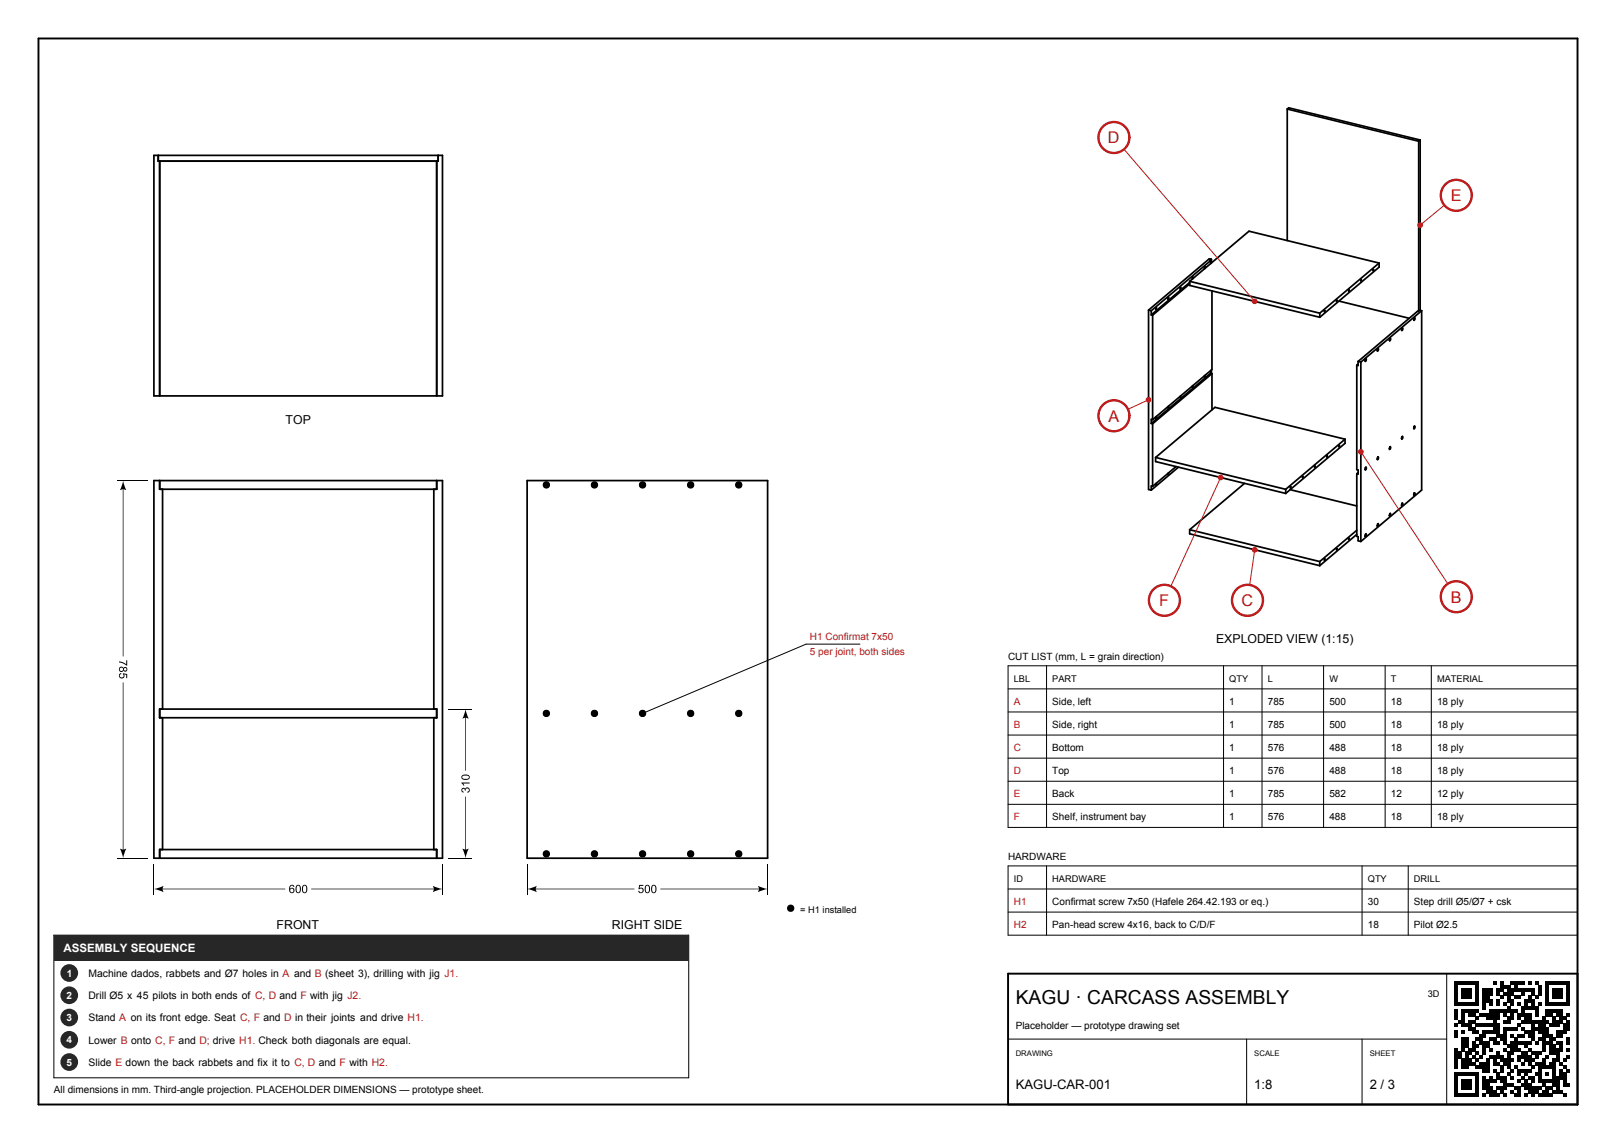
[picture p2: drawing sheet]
<svg xmlns="http://www.w3.org/2000/svg" width="420mm" height="297mm" viewBox="0 0 420 297" stroke-linecap="round" stroke-linejoin="round" font-family="sans-serif">
<path d="M0 0h420v297h-420z" fill="none" stroke="#fff" stroke-width=".26"/>
<path d="M10 10h400v277h-400zM410 253h-148v34" fill="none" stroke="#000" stroke-width=".5"/>
<g fill="none" stroke="#000" stroke-width=".45">
<path d="M334.6 28.3v34.2M334.6 28.3l.3-.3 34.2 8.4M334.6 28.3l34.1 8.4M368.7 36.7v44.1M369.1 36.4l-.4 .3M369.1 36.4v44.2M40 40.4h75v62.5h-75zM41.1 40.4v1.5h72.8v-1.5M41.5 41.9v61M113.5 41.9v61M303.6 77.4l.1 .1-.1 .3zM306.8 74.7l.1 .1-.2 .3z"/>
<path d="M309.2 73.8l-9.6 8.1M309.2 73.4l-10 8.4M309.2 73.1v1.1l33.8 8.2M309.2 73.1l33.8 8.3M309.9 72l.1 .4zM310 72.4h-.1M313.1 69.4l.1 .1-.1 .3zM314.6 67.7l-15.4 13M314.6 67.7v.8M314.8 67.4l-.5-.2-15.8 13.4M314.8 67.4l-.3 .3h.1M314.8 67.4v.9"/>
<path d="M315 75.6v20.4l-15.4 13M347.4 78v.3zM348 78.2l18.3 4.5M350.5 75.4v.3zM350.6 75.3v.1M353.7 72.7v.3zM356.9 70v.3zM358.4 68.4l-33.8-8.3-15.4 13M358.4 68.4l-15.4 13M358.4 68.4v1l-15.4 13M298.5 80.6v46.6l.7 .2M298.5 80.6l.7 .1"/>
<path d="M299.2 80.7v1.1M299.2 81.8l.4 .1M299.6 81.9v27.1M300.5 80l.1 .2-.2 .2zM313.2 97.5l-.1 .5-.1-.3M314.6 97l-15.4 13M314.6 97l.4 .1M314.6 96.3v.7M314.8 96.1v.9M315 97.1l-15.4 13M315 97.1v9.4M343 81.4v1"/>
<path d="M344.3 80.7l-.1 .3zM352.6 94.9v27.1l.4 .1v1.1l-.4-.1M353 93.9l.7 .2M353 93.9v1.1l-.4-.1M353 94.6l-.4 .3M353.7 94.1v46.6M354.8 93.8h.1M354.9 93.3h.1M354.9 93.3l-.1 .5M355 93.3h.1M355 93.3a.31 .31 0 0 1 .1 .3 .31 .31 0 0 1-.3 .2zM358 91.1h.1"/>
<path d="M358.1 90.6h.1M358.1 90.6l-.1 .5M358.1 90.6a.3 .3 0 0 1 .2 .3 .3 .3 0 0 1-.3 .3zM361.1 88.4h.1M361.2 88l-.1 .4M361.3 87.9h.1M361.3 87.9a.31 .31 0 0 1 .1 .3 .31 .31 0 0 1-.3 .3zM364.4 85.3h.1M364.4 85.3l-.1 .4M364.4 85.2h.1M364.4 85.2a.31 .31 0 0 1 .2 .4 .31 .31 0 0 1-.3 .2zM367.4 83.1h.1"/>
<path d="M367.6 82.6h.1M367.6 82.6l-.2 .5M367.6 82.6a.3 .3 0 0 1 .2 .3 .3 .3 0 0 1-.3 .2zM369.5 80.7l-.5-.1-.6 .3-15.4 13M369.5 80.7v46.7l-15.8 13.3M369.5 80.7l-15.8 13.4M299.2 110l.4 .1M299.6 109h-.4v1M299.6 110.1v16.3M300.3 118.9v1l33.9 8.3M300.3 118.9l33.9 8.2M300.6 108.2l-.2 .4v-.3"/>
<path d="M303.7 105.5l-.1 .5v-.3M306.9 102.9l-.1 .4-.1-.3M309.9 100.3v.3M310 100.6h-.1M310 100.2v.4M344.9 118.5v.3zM348 115.9v.2zM348.1 115.8h.1M349.6 114.1l-33.8-8.3-15.5 13.1M349.6 114.1l-15.4 13M349.6 114.1v1.1l-15.4 13M358 119.3h.1"/>
<path d="M358.1 118.8h.1M358.1 118.8l-.1 .5M358.1 118.8a.3 .3 0 0 1 .2 .3 .3 .3 0 0 1-.3 .3zM361.1 116.6h.1M361.2 116.2l-.1 .4M361.3 116.1h.1M361.3 116.1a.31 .31 0 0 1 .1 .4 .31 .31 0 0 1-.3 .2zM364.4 113.5h.1M364.4 113.5l-.1 .5M364.4 113.4v.1M364.4 113.4a.31 .31 0 0 1 .2 .4 .31 .31 0 0 1-.3 .2zM367.4 111.3h.1"/>
<path d="M367.6 110.8h.1M367.6 110.8l-.2 .5M367.6 110.8a.3 .3 0 0 1 .2 .3 .3 .3 0 0 1-.3 .3zM40 124.9h75v98.1h-75zM41.5 124.9v2.2h72v-2.2M42.3 127.1v57.2M112.7 127.1v57.2M137 124.9h62.5v98.1h-62.5zM141.8 125.8h.4v.4h-.4zM154.3 125.8h.4v.4h-.4zM166.8 125.8h.4v.4h-.4zM179.3 125.8h.4v.4h-.4z"/>
<path d="M191.8 125.8h.4v.4h-.4zM299.6 126.4l-.4-.1v1.1M300.6 125.5l-.2 .5v-.3M303.7 122.9l-.1 .4v-.3M305.7 121.2l-6.1 5.2M306.3 121.4l-7.1 6M309.2 137.6v1.1l33.8 8.3M309.2 137.6l33.8 8.3M323.5 125.6l-14.3 12M334.2 127.1v1.1M335.3 127.2l17.3 4.3M335.4 126.5v.3z"/>
<path d="M338.5 123.9v.2zM338.6 123.8h.1M341.7 121.2v.2zM341.8 121.1h-.1M350.5 140v.2zM350.6 139.9h.1M352.6 123.1v16.3l.4 .1v1l.7 .2M352.6 137.8l-9.6 8.1M352.6 138.9l-9.6 8.1M353 122.8l-.4 .3M354.8 139.3h.1M354.8 122h.1"/>
<path d="M354.9 138.8h.1M354.9 121.5h.1M354.9 138.8l-.1 .5M354.9 121.5l-.1 .5M355 138.8h.1M355 138.8a.31 .31 0 0 1 .1 .3 .31 .31 0 0 1-.3 .3zM355 121.5h.1M355 121.5a.31 .31 0 0 1 .1 .3 .31 .31 0 0 1-.3 .2zM358 136.6h.1M358.1 136.2h.1M358.1 136.2l-.1 .4M358.1 136.1a.3 .3 0 0 1 .2 .4 .3 .3 0 0 1-.3 .2z"/>
<path d="M361.1 134h.1M361.2 133.5l-.1 .5M361.3 133.5h.1M361.3 133.5a.31 .31 0 0 1 .1 .3 .31 .31 0 0 1-.3 .2zM364.4 130.8h.1M364.4 130.8l-.1 .5M364.4 130.8a.31 .31 0 0 1 .2 .3 .31 .31 0 0 1-.3 .3zM367.4 128.6h.1M367.6 128.2h.1M367.6 128.2l-.2 .4M367.6 128.1a.3 .3 0 0 1 .2 .4 .3 .3 0 0 1-.3 .2zM343 145.9v1.1"/>
<path d="M344.3 145.2l-.1 .3zM347.4 142.6v.3zM41.5 184.3h72v2.2h-72zM42.3 186.5v34.2M112.7 186.5v34.2M141.8 185.1h.4v.5h-.4zM154.3 185.1h.4v.5h-.4zM166.8 185.1h.4v.5h-.4zM179.3 185.1h.4v.5h-.4zM191.8 185.1h.4v.5h-.4zM41.5 223v-2.3h72v2.3M141.8 221.6h.4v.5h-.4z"/>
<path d="M154.3 221.6h.4v.5h-.4zM166.8 221.6h.4v.5h-.4zM179.3 221.6h.4v.5h-.4zM191.8 221.6h.4v.5h-.4z"/>
<circle cx="142" cy="126" r=".63"/>
<circle cx="142" cy="126" r=".44"/>
<circle cx="154.5" cy="126" r=".63"/>
<circle cx="154.5" cy="126" r=".44"/>
<circle cx="167" cy="126" r=".63"/>
<circle cx="167" cy="126" r=".44"/>
<circle cx="179.5" cy="126" r=".63"/>
<circle cx="179.5" cy="126" r=".44"/>
<circle cx="192" cy="126" r=".63"/>
<circle cx="192" cy="126" r=".44"/>
<circle cx="142" cy="185.4" r=".63"/>
<circle cx="142" cy="185.4" r=".44"/>
<circle cx="154.5" cy="185.4" r=".63"/>
<circle cx="154.5" cy="185.4" r=".44"/>
<circle cx="167" cy="185.4" r=".63"/>
<circle cx="167" cy="185.4" r=".44"/>
<circle cx="179.5" cy="185.4" r=".63"/>
<circle cx="179.5" cy="185.4" r=".44"/>
<circle cx="192" cy="185.4" r=".63"/>
<circle cx="192" cy="185.4" r=".44"/>
<circle cx="142" cy="221.9" r=".63"/>
<circle cx="142" cy="221.9" r=".44"/>
<circle cx="154.5" cy="221.9" r=".63"/>
<circle cx="154.5" cy="221.9" r=".44"/>
<circle cx="167" cy="221.9" r=".63"/>
<circle cx="167" cy="221.9" r=".44"/>
<circle cx="179.5" cy="221.9" r=".63"/>
<circle cx="179.5" cy="221.9" r=".44"/>
<circle cx="192" cy="221.9" r=".63"/>
<circle cx="192" cy="221.9" r=".44"/>
</g>
<g fill="none" stroke="#000" stroke-width=".26">
<path d="M30.5 124.9h8M223.5 167.4h-14l-42.5 18M262 173h148v42h-148zM262 179h148M272 173v42M318 173v42M328 173v42M344 173v42M360 173v42M372 173v42M116.5 184.2h6M262 185h148"/>
<path d="M262 191h148M262 197h148M262 203h148M262 209h148M30.5 223h8M40 224.5v8M115 224.5v8M116.5 223h6M137 224.5v8M199.5 224.5v8M262 225h148v18h-148zM262 231h148"/>
<path d="M262 237h148M272 225v18M354 225v18M366 225v18M14 243h165v37.1h-165zM376 253v34M262 270h114M324 270v17M354 270v17"/>
</g>
<g fill="#000">
<path d="M32 124.9l.8 2.5-.7-.3v43.5h-.2v-43.5l-.7 .3zM31.1 175.1l.4-.2v.3a.48 .48 0 0 0-.2 .7 .48 .48 0 0 0 .8 0 .48 .48 0 0 0-.2-.7l.1-.3 1.1 .2v1.1h-.3v-.8l-.6-.2a.72 .72 0 0 1-.2 1 .72 .72 0 0 1-.9-.1 .72 .72 0 0 1 0-1zM30.9 171.9l1.1 .2 .8 .5v-1h.3v1.4l-1.3-.7-.9-.2zM121 184.3l.8 2.5-.7-.3v13.8h-.2v-13.8l-.7 .3zM120.1 204.9l.4-.2 .4 .3a.67 .67 0 0 1 1.1 0 .67 .67 0 0 1-.5 1v-.3l.2-.1a.43 .43 0 0 0 .1-.5 .43 .43 0 0 0-.6-.2 .43 .43 0 0 0-.2 .6l-.2-.1a.36 .36 0 0 0-.2-.4 .36 .36 0 0 0-.4 .2 .36 .36 0 0 0 .1 .4l.2 .1v.3a.66 .66 0 0 1-.4-1.1zM119.9 203.3h2.2v.3h-1.7l.3 .5h-.3zM31.9 177.3h.2v43.5l.7-.3-.8 2.5-.8-2.5 .7 .3zM40 231l2.5-.8-.3 .7h31.9v.2h-31.9l.3 .7zM80.9 230.9h31.9l-.3-.7 2.5 .8-2.5 .8 .3-.7h-31.9zM120.9 207h.2v13.8l.7-.3-.8 2.5-.8-2.5 .7 .3zM137 231l2.5-.8-.3 .7h25.7v.2h-25.7l.3 .7zM166.1 229.9h1.1v.3h-.9l-.1 .6a.71 .71 0 0 1 1 .3 .71 .71 0 0 1-.4 1 .71 .71 0 0 1-.9-.6h.3a.48 .48 0 0 0 .7 .2 .48 .48 0 0 0 0-.8 .48 .48 0 0 0-.7 .2l-.3-.1z"/>
<path d="M171.6 230.9h25.7l-.3-.7 2.5 .8-2.5 .8 .3-.7h-25.7zM378 255h.9v.9h-.9zM378 255.9h.9v.9h-.9zM378 256.8h.9v.9h-.9zM378 257.7h.9v.9h-.9zM378 258.6h.9v1h-.9zM378 259.5h.9v1h-.9zM378.9 255h.9v.9h-.9zM379.8 255h.9v.9h-.9zM379.8 256.8h.9v.9h-.9zM379.8 257.7h.9v.9h-.9zM379.8 258.6h.9v1h-.9z"/>
<path d="M380.7 255h.9v.9h-.9zM380.7 256.8h.9v.9h-.9zM380.7 257.7h.9v.9h-.9zM380.7 258.6h.9v1h-.9zM381.6 255h1v.9h-1zM381.6 256.8h1v.9h-1zM381.6 257.7h1v.9h-1zM381.6 258.6h1v1h-1zM382.5 255h1v.9h-1zM383.4 255h1v.9h-1zM383.4 255.9h1v.9h-1zM383.4 256.8h1v.9h-1z"/>
<path d="M383.4 257.7h1v.9h-1zM383.4 258.6h1v1h-1zM383.4 259.5h1v1h-1zM385.3 256.8h.9v.9h-.9zM385.3 257.7h.9v.9h-.9zM385.3 258.6h.9v1h-.9zM385.3 259.5h.9v1h-.9zM386.2 256.8h.9v.9h-.9zM386.2 257.7h.9v.9h-.9zM386.2 258.6h.9v1h-.9zM386.2 259.5h.9v1h-.9zM387.1 256.8h.9v.9h-.9z"/>
<path d="M387.1 257.7h.9v.9h-.9zM387.1 259.5h.9v1h-.9zM388 255h.9v.9h-.9zM388.9 256.8h.9v.9h-.9zM388.9 257.7h.9v.9h-.9zM388.9 259.5h.9v1h-.9zM389.8 255h.9v.9h-.9zM389.8 255.9h.9v.9h-.9zM389.8 256.8h.9v.9h-.9zM389.8 258.6h.9v1h-.9zM390.7 255.9h.9v.9h-.9zM390.7 257.7h.9v.9h-.9z"/>
<path d="M391.6 255.9h1v.9h-1zM391.6 256.8h1v.9h-1zM391.6 257.7h1v.9h-1zM391.6 258.6h1v1h-1zM391.6 259.5h1v1h-1zM392.5 255h1v.9h-1zM392.5 256.8h1v.9h-1zM392.5 257.7h1v.9h-1zM392.5 259.5h1v1h-1zM393.4 255h1v.9h-1zM393.4 255.9h1v.9h-1zM393.4 256.8h1v.9h-1z"/>
<path d="M393.4 258.6h1v1h-1zM394.4 255h.9v.9h-.9zM394.4 256.8h.9v.9h-.9zM394.4 258.6h.9v1h-.9zM395.3 255h.9v.9h-.9zM395.3 256.8h.9v.9h-.9zM395.3 257.7h.9v.9h-.9zM396.2 256.8h.9v.9h-.9zM396.2 259.5h.9v1h-.9zM397.1 255h.9v.9h-.9zM397.1 256.8h.9v.9h-.9zM397.1 258.6h.9v1h-.9z"/>
<path d="M397.1 259.5h.9v1h-.9zM398 256.8h.9v.9h-.9zM398 257.7h.9v.9h-.9zM398 259.5h.9v1h-.9zM398.9 255h.9v.9h-.9zM398.9 258.6h.9v1h-.9zM399.8 255.9h.9v.9h-.9zM399.8 256.8h.9v.9h-.9zM399.8 257.7h.9v.9h-.9zM401.6 255h1v.9h-1zM401.6 255.9h1v.9h-1zM401.6 256.8h1v.9h-1z"/>
<path d="M401.6 257.7h1v.9h-1zM401.6 258.6h1v1h-1zM401.6 259.5h1v1h-1zM402.5 255h1v.9h-1zM403.4 255h1v.9h-1zM403.4 256.8h1v.9h-1zM403.4 257.7h1v.9h-1zM403.4 258.6h1v1h-1zM404.4 255h.9v.9h-.9zM404.4 256.8h.9v.9h-.9zM404.4 257.7h.9v.9h-.9zM404.4 258.6h.9v1h-.9z"/>
<path d="M405.3 255h.9v.9h-.9zM405.3 256.8h.9v.9h-.9zM405.3 257.7h.9v.9h-.9zM405.3 258.6h.9v1h-.9zM406.2 255h.9v.9h-.9zM407.1 255h.9v.9h-.9zM407.1 255.9h.9v.9h-.9zM407.1 256.8h.9v.9h-.9zM407.1 257.7h.9v.9h-.9zM407.1 258.6h.9v1h-.9zM407.1 259.5h.9v1h-.9zM378 260.4h.9v1h-.9z"/>
<path d="M378 262.3h.9v.9h-.9zM378 263.2h.9v.9h-.9zM378 264.1h.9v.9h-.9zM378 265.9h.9v.9h-.9zM378 267.7h.9v.9h-.9zM378 268.6h.9v1h-.9zM378 272.3h.9v.9h-.9zM378 273.2h.9v.9h-.9zM378 274.1h.9v.9h-.9zM378 275h.9v.9h-.9zM378 275.9h.9v.9h-.9zM378 276.8h.9v.9h-.9z"/>
<path d="M378 278.6h.9v1h-.9zM378 279.5h.9v1h-.9zM378.9 260.4h.9v1h-.9zM378.9 265h.9v.9h-.9zM378.9 273.2h.9v.9h-.9zM378.9 274.1h.9v.9h-.9zM378.9 278.6h.9v1h-.9zM379.8 260.4h.9v1h-.9zM379.8 262.3h.9v.9h-.9zM379.8 263.2h.9v.9h-.9zM379.8 264.1h.9v.9h-.9zM379.8 265h.9v.9h-.9z"/>
<path d="M379.8 265.9h.9v.9h-.9zM379.8 267.7h.9v.9h-.9zM379.8 269.5h.9v1h-.9zM379.8 270.4h.9v1h-.9zM379.8 271.4h.9v.9h-.9zM379.8 272.3h.9v.9h-.9zM379.8 275h.9v.9h-.9zM379.8 275.9h.9v.9h-.9zM379.8 276.8h.9v.9h-.9zM379.8 278.6h.9v1h-.9zM380.7 260.4h.9v1h-.9zM380.7 262.3h.9v.9h-.9z"/>
<path d="M380.7 265.9h.9v.9h-.9zM380.7 269.5h.9v1h-.9zM380.7 270.4h.9v1h-.9zM380.7 271.4h.9v.9h-.9zM380.7 273.2h.9v.9h-.9zM380.7 274.1h.9v.9h-.9zM380.7 275h.9v.9h-.9zM380.7 275.9h.9v.9h-.9zM380.7 276.8h.9v.9h-.9zM380.7 278.6h.9v1h-.9zM381.6 260.4h1v1h-1zM381.6 262.3h1v.9h-1z"/>
<path d="M381.6 263.2h1v.9h-1zM381.6 265h1v.9h-1zM381.6 265.9h1v.9h-1zM381.6 266.8h1v.9h-1zM381.6 272.3h1v.9h-1zM381.6 273.2h1v.9h-1zM381.6 275h1v.9h-1zM381.6 275.9h1v.9h-1zM381.6 278.6h1v1h-1zM382.5 260.4h1v1h-1zM382.5 262.3h1v.9h-1zM382.5 263.2h1v.9h-1z"/>
<path d="M382.5 265h1v.9h-1zM382.5 266.8h1v.9h-1zM382.5 267.7h1v.9h-1zM382.5 270.4h1v1h-1zM382.5 271.4h1v.9h-1zM382.5 272.3h1v.9h-1zM382.5 274.1h1v.9h-1zM382.5 275.9h1v.9h-1zM382.5 278.6h1v1h-1zM383.4 260.4h1v1h-1zM383.4 262.3h1v.9h-1zM383.4 264.1h1v.9h-1z"/>
<path d="M383.4 265.9h1v.9h-1zM383.4 267.7h1v.9h-1zM383.4 269.5h1v1h-1zM383.4 271.4h1v.9h-1zM383.4 273.2h1v.9h-1zM383.4 275h1v.9h-1zM383.4 276.8h1v.9h-1zM383.4 278.6h1v1h-1zM383.4 279.5h1v1h-1zM384.4 263.2h.9v.9h-.9zM384.4 265.9h.9v.9h-.9zM384.4 268.6h.9v1h-.9z"/>
<path d="M384.4 269.5h.9v1h-.9zM384.4 270.4h.9v1h-.9zM384.4 274.1h.9v.9h-.9zM384.4 275.9h.9v.9h-.9zM384.4 276.8h.9v.9h-.9zM385.3 260.4h.9v1h-.9zM385.3 261.4h.9v.9h-.9zM385.3 263.2h.9v.9h-.9zM385.3 265.9h.9v.9h-.9zM385.3 267.7h.9v.9h-.9zM385.3 268.6h.9v1h-.9zM385.3 270.4h.9v1h-.9z"/>
<path d="M385.3 271.4h.9v.9h-.9zM385.3 272.3h.9v.9h-.9zM385.3 273.2h.9v.9h-.9zM385.3 275.9h.9v.9h-.9zM385.3 276.8h.9v.9h-.9zM385.3 277.7h.9v.9h-.9zM385.3 279.5h.9v1h-.9zM386.2 263.2h.9v.9h-.9zM386.2 264.1h.9v.9h-.9zM386.2 265.9h.9v.9h-.9zM386.2 267.7h.9v.9h-.9zM386.2 270.4h.9v1h-.9z"/>
<path d="M386.2 271.4h.9v.9h-.9zM386.2 275h.9v.9h-.9zM386.2 275.9h.9v.9h-.9zM386.2 276.8h.9v.9h-.9zM386.2 277.7h.9v.9h-.9zM387.1 260.4h.9v1h-.9zM387.1 262.3h.9v.9h-.9zM387.1 263.2h.9v.9h-.9zM387.1 264.1h.9v.9h-.9zM387.1 265.9h.9v.9h-.9zM387.1 267.7h.9v.9h-.9zM387.1 269.5h.9v1h-.9z"/>
<path d="M387.1 272.3h.9v.9h-.9zM387.1 274.1h.9v.9h-.9zM387.1 279.5h.9v1h-.9zM388 262.3h.9v.9h-.9zM388 263.2h.9v.9h-.9zM388 264.1h.9v.9h-.9zM388 265h.9v.9h-.9zM388 265.9h.9v.9h-.9zM388 266.8h.9v.9h-.9zM388 267.7h.9v.9h-.9zM388 269.5h.9v1h-.9zM388 270.4h.9v1h-.9z"/>
<path d="M388 274.1h.9v.9h-.9zM388 275h.9v.9h-.9zM388 275.9h.9v.9h-.9zM388 277.7h.9v.9h-.9zM388.9 260.4h.9v1h-.9zM388.9 262.3h.9v.9h-.9zM388.9 263.2h.9v.9h-.9zM388.9 264.1h.9v.9h-.9zM388.9 265.9h.9v.9h-.9zM388.9 266.8h.9v.9h-.9zM388.9 267.7h.9v.9h-.9zM388.9 268.6h.9v1h-.9z"/>
<path d="M388.9 270.4h.9v1h-.9zM388.9 273.2h.9v.9h-.9zM388.9 274.1h.9v.9h-.9zM388.9 275.9h.9v.9h-.9zM388.9 278.6h.9v1h-.9zM388.9 279.5h.9v1h-.9zM389.8 262.3h.9v.9h-.9zM389.8 268.6h.9v1h-.9zM389.8 269.5h.9v1h-.9zM389.8 274.1h.9v.9h-.9zM389.8 275h.9v.9h-.9zM389.8 276.8h.9v.9h-.9z"/>
<path d="M389.8 277.7h.9v.9h-.9zM389.8 279.5h.9v1h-.9zM390.7 260.4h.9v1h-.9zM390.7 262.3h.9v.9h-.9zM390.7 263.2h.9v.9h-.9zM390.7 265h.9v.9h-.9zM390.7 266.8h.9v.9h-.9zM390.7 267.7h.9v.9h-.9zM390.7 268.6h.9v1h-.9zM390.7 269.5h.9v1h-.9zM390.7 270.4h.9v1h-.9zM390.7 272.3h.9v.9h-.9z"/>
<path d="M390.7 275h.9v.9h-.9zM390.7 275.9h.9v.9h-.9zM390.7 279.5h.9v1h-.9zM391.6 261.4h1v.9h-1zM391.6 262.3h1v.9h-1zM391.6 264.1h1v.9h-1zM391.6 265h1v.9h-1zM391.6 266.8h1v.9h-1zM391.6 271.4h1v.9h-1zM391.6 273.2h1v.9h-1zM391.6 274.1h1v.9h-1zM391.6 275h1v.9h-1z"/>
<path d="M391.6 275.9h1v.9h-1zM391.6 276.8h1v.9h-1zM391.6 278.6h1v1h-1zM392.5 260.4h1v1h-1zM392.5 262.3h1v.9h-1zM392.5 263.2h1v.9h-1zM392.5 264.1h1v.9h-1zM392.5 266.8h1v.9h-1zM392.5 268.6h1v1h-1zM392.5 270.4h1v1h-1zM392.5 271.4h1v.9h-1zM392.5 272.3h1v.9h-1z"/>
<path d="M392.5 273.2h1v.9h-1zM392.5 275h1v.9h-1zM392.5 277.7h1v.9h-1zM392.5 279.5h1v1h-1zM393.4 262.3h1v.9h-1zM393.4 266.8h1v.9h-1zM393.4 269.5h1v1h-1zM393.4 270.4h1v1h-1zM393.4 271.4h1v.9h-1zM393.4 272.3h1v.9h-1zM393.4 276.8h1v.9h-1zM394.4 260.4h.9v1h-.9z"/>
<path d="M394.4 263.2h.9v.9h-.9zM394.4 264.1h.9v.9h-.9zM394.4 265.9h.9v.9h-.9zM394.4 268.6h.9v1h-.9zM394.4 270.4h.9v1h-.9zM394.4 272.3h.9v.9h-.9zM394.4 274.1h.9v.9h-.9zM394.4 275h.9v.9h-.9zM394.4 277.7h.9v.9h-.9zM394.4 278.6h.9v1h-.9zM395.3 261.4h.9v.9h-.9zM395.3 262.3h.9v.9h-.9z"/>
<path d="M395.3 263.2h.9v.9h-.9zM395.3 265h.9v.9h-.9zM395.3 266.8h.9v.9h-.9zM395.3 268.6h.9v1h-.9zM395.3 270.4h.9v1h-.9zM395.3 273.2h.9v.9h-.9zM395.3 274.1h.9v.9h-.9zM395.3 275.9h.9v.9h-.9zM395.3 277.7h.9v.9h-.9zM395.3 279.5h.9v1h-.9zM396.2 260.4h.9v1h-.9zM396.2 261.4h.9v.9h-.9z"/>
<path d="M396.2 263.2h.9v.9h-.9zM396.2 264.1h.9v.9h-.9zM396.2 265h.9v.9h-.9zM396.2 267.7h.9v.9h-.9zM396.2 270.4h.9v1h-.9zM396.2 271.4h.9v.9h-.9zM396.2 273.2h.9v.9h-.9zM396.2 274.1h.9v.9h-.9zM396.2 275h.9v.9h-.9zM396.2 277.7h.9v.9h-.9zM396.2 278.6h.9v1h-.9zM397.1 261.4h.9v.9h-.9z"/>
<path d="M397.1 263.2h.9v.9h-.9zM397.1 264.1h.9v.9h-.9zM397.1 265h.9v.9h-.9zM397.1 267.7h.9v.9h-.9zM397.1 268.6h.9v1h-.9zM397.1 270.4h.9v1h-.9zM397.1 272.3h.9v.9h-.9zM397.1 274.1h.9v.9h-.9zM397.1 275h.9v.9h-.9zM397.1 275.9h.9v.9h-.9zM397.1 277.7h.9v.9h-.9zM397.1 279.5h.9v1h-.9z"/>
<path d="M398 260.4h.9v1h-.9zM398 261.4h.9v.9h-.9zM398 265h.9v.9h-.9zM398 265.9h.9v.9h-.9zM398 266.8h.9v.9h-.9zM398 267.7h.9v.9h-.9zM398 268.6h.9v1h-.9zM398 269.5h.9v1h-.9zM398 273.2h.9v.9h-.9zM398 275h.9v.9h-.9zM398 276.8h.9v.9h-.9zM398 279.5h.9v1h-.9z"/>
<path d="M398.9 261.4h.9v.9h-.9zM398.9 262.3h.9v.9h-.9zM398.9 263.2h.9v.9h-.9zM398.9 265h.9v.9h-.9zM398.9 266.8h.9v.9h-.9zM398.9 270.4h.9v1h-.9zM398.9 273.2h.9v.9h-.9zM398.9 274.1h.9v.9h-.9zM398.9 275.9h.9v.9h-.9zM398.9 278.6h.9v1h-.9zM399.8 260.4h.9v1h-.9zM399.8 265h.9v.9h-.9z"/>
<path d="M399.8 265.9h.9v.9h-.9zM399.8 266.8h.9v.9h-.9zM399.8 267.7h.9v.9h-.9zM399.8 269.5h.9v1h-.9zM399.8 273.2h.9v.9h-.9zM399.8 275.9h.9v.9h-.9zM399.8 276.8h.9v.9h-.9zM399.8 277.7h.9v.9h-.9zM399.8 278.6h.9v1h-.9zM399.8 279.5h.9v1h-.9zM400.7 264.1h.9v.9h-.9zM400.7 265h.9v.9h-.9z"/>
<path d="M400.7 265.9h.9v.9h-.9zM400.7 266.8h.9v.9h-.9zM400.7 267.7h.9v.9h-.9zM400.7 268.6h.9v1h-.9zM400.7 269.5h.9v1h-.9zM400.7 270.4h.9v1h-.9zM400.7 271.4h.9v.9h-.9zM400.7 272.3h.9v.9h-.9zM400.7 275h.9v.9h-.9zM400.7 275.9h.9v.9h-.9zM400.7 276.8h.9v.9h-.9zM401.6 260.4h1v1h-1z"/>
<path d="M401.6 262.3h1v.9h-1zM401.6 263.2h1v.9h-1zM401.6 265h1v.9h-1zM401.6 266.8h1v.9h-1zM401.6 267.7h1v.9h-1zM401.6 268.6h1v1h-1zM401.6 270.4h1v1h-1zM401.6 274.1h1v.9h-1zM401.6 276.8h1v.9h-1zM401.6 278.6h1v1h-1zM402.5 260.4h1v1h-1zM402.5 262.3h1v.9h-1z"/>
<path d="M402.5 263.2h1v.9h-1zM402.5 265.9h1v.9h-1zM402.5 268.6h1v1h-1zM402.5 269.5h1v1h-1zM402.5 270.4h1v1h-1zM402.5 271.4h1v.9h-1zM402.5 272.3h1v.9h-1zM402.5 273.2h1v.9h-1zM402.5 275.9h1v.9h-1zM402.5 276.8h1v.9h-1zM403.4 260.4h1v1h-1zM403.4 262.3h1v.9h-1z"/>
<path d="M403.4 264.1h1v.9h-1zM403.4 265h1v.9h-1zM403.4 265.9h1v.9h-1zM403.4 269.5h1v1h-1zM403.4 271.4h1v.9h-1zM403.4 272.3h1v.9h-1zM403.4 273.2h1v.9h-1zM403.4 275h1v.9h-1zM403.4 275.9h1v.9h-1zM403.4 276.8h1v.9h-1zM403.4 277.7h1v.9h-1zM403.4 278.6h1v1h-1z"/>
<path d="M403.4 279.5h1v1h-1zM404.4 260.4h.9v1h-.9zM404.4 262.3h.9v.9h-.9zM404.4 263.2h.9v.9h-.9zM404.4 265h.9v.9h-.9zM404.4 265.9h.9v.9h-.9zM404.4 267.7h.9v.9h-.9zM404.4 268.6h.9v1h-.9zM404.4 270.4h.9v1h-.9zM404.4 272.3h.9v.9h-.9zM404.4 273.2h.9v.9h-.9zM404.4 274.1h.9v.9h-.9z"/>
<path d="M404.4 275h.9v.9h-.9zM404.4 279.5h.9v1h-.9zM405.3 260.4h.9v1h-.9zM405.3 262.3h.9v.9h-.9zM405.3 263.2h.9v.9h-.9zM405.3 264.1h.9v.9h-.9zM405.3 265h.9v.9h-.9zM405.3 267.7h.9v.9h-.9zM405.3 268.6h.9v1h-.9zM405.3 270.4h.9v1h-.9zM405.3 271.4h.9v.9h-.9zM405.3 272.3h.9v.9h-.9z"/>
<path d="M405.3 275.9h.9v.9h-.9zM405.3 277.7h.9v.9h-.9zM405.3 278.6h.9v1h-.9zM405.3 279.5h.9v1h-.9zM406.2 260.4h.9v1h-.9zM406.2 264.1h.9v.9h-.9zM406.2 265.9h.9v.9h-.9zM406.2 266.8h.9v.9h-.9zM406.2 267.7h.9v.9h-.9zM406.2 275h.9v.9h-.9zM406.2 276.8h.9v.9h-.9zM406.2 278.6h.9v1h-.9z"/>
<path d="M406.2 279.5h.9v1h-.9zM407.1 260.4h.9v1h-.9zM407.1 263.2h.9v.9h-.9zM407.1 265h.9v.9h-.9zM407.1 265.9h.9v.9h-.9zM407.1 266.8h.9v.9h-.9zM407.1 269.5h.9v1h-.9zM407.1 270.4h.9v1h-.9zM407.1 272.3h.9v.9h-.9zM407.1 274.1h.9v.9h-.9zM407.1 277.7h.9v.9h-.9zM378 280.4h.9v1h-.9z"/>
<path d="M378 281.4h.9v.9h-.9zM378 282.3h.9v.9h-.9zM378 283.2h.9v.9h-.9zM378 284.1h.9v.9h-.9zM378.9 284.1h.9v.9h-.9zM379.8 280.4h.9v1h-.9zM379.8 281.4h.9v.9h-.9zM379.8 282.3h.9v.9h-.9zM379.8 284.1h.9v.9h-.9zM380.7 280.4h.9v1h-.9zM380.7 281.4h.9v.9h-.9zM380.7 282.3h.9v.9h-.9z"/>
<path d="M380.7 284.1h.9v.9h-.9zM381.6 280.4h1v1h-1zM381.6 281.4h1v.9h-1zM381.6 282.3h1v.9h-1zM381.6 284.1h1v.9h-1zM382.5 284.1h1v.9h-1zM383.4 280.4h1v1h-1zM383.4 281.4h1v.9h-1zM383.4 282.3h1v.9h-1zM383.4 283.2h1v.9h-1zM383.4 284.1h1v.9h-1zM385.3 280.4h.9v1h-.9z"/>
<path d="M385.3 281.4h.9v.9h-.9zM385.3 282.3h.9v.9h-.9zM385.3 284.1h.9v.9h-.9zM386.2 280.4h.9v1h-.9zM386.2 281.4h.9v.9h-.9zM386.2 282.3h.9v.9h-.9zM386.2 283.2h.9v.9h-.9zM387.1 280.4h.9v1h-.9zM387.1 282.3h.9v.9h-.9zM387.1 283.2h.9v.9h-.9zM387.1 284.1h.9v.9h-.9zM388 280.4h.9v1h-.9z"/>
<path d="M388 283.2h.9v.9h-.9zM388 284.1h.9v.9h-.9zM388.9 282.3h.9v.9h-.9zM388.9 284.1h.9v.9h-.9zM389.8 280.4h.9v1h-.9zM389.8 282.3h.9v.9h-.9zM389.8 283.2h.9v.9h-.9zM390.7 280.4h.9v1h-.9zM390.7 281.4h.9v.9h-.9zM390.7 282.3h.9v.9h-.9zM390.7 284.1h.9v.9h-.9zM391.6 281.4h1v.9h-1z"/>
<path d="M392.5 281.4h1v.9h-1zM392.5 283.2h1v.9h-1zM393.4 282.3h1v.9h-1zM393.4 284.1h1v.9h-1zM394.4 280.4h.9v1h-.9zM394.4 282.3h.9v.9h-.9zM394.4 283.2h.9v.9h-.9zM394.4 284.1h.9v.9h-.9zM395.3 281.4h.9v.9h-.9zM396.2 280.4h.9v1h-.9zM396.2 281.4h.9v.9h-.9zM396.2 282.3h.9v.9h-.9z"/>
<path d="M396.2 284.1h.9v.9h-.9zM397.1 281.4h.9v.9h-.9zM397.1 282.3h.9v.9h-.9zM397.1 283.2h.9v.9h-.9zM398 280.4h.9v1h-.9zM398 282.3h.9v.9h-.9zM398 283.2h.9v.9h-.9zM398 284.1h.9v.9h-.9zM398.9 282.3h.9v.9h-.9zM398.9 283.2h.9v.9h-.9zM399.8 280.4h.9v1h-.9zM399.8 282.3h.9v.9h-.9z"/>
<path d="M399.8 284.1h.9v.9h-.9zM400.7 280.4h.9v1h-.9zM400.7 281.4h.9v.9h-.9zM400.7 283.2h.9v.9h-.9zM400.7 284.1h.9v.9h-.9zM401.6 280.4h1v1h-1zM401.6 282.3h1v.9h-1zM401.6 283.2h1v.9h-1zM401.6 284.1h1v.9h-1zM402.5 280.4h1v1h-1zM402.5 282.3h1v.9h-1zM402.5 284.1h1v.9h-1z"/>
<path d="M403.4 280.4h1v1h-1zM403.4 281.4h1v.9h-1zM403.4 283.2h1v.9h-1zM404.4 280.4h.9v1h-.9zM404.4 281.4h.9v.9h-.9zM404.4 282.3h.9v.9h-.9zM404.4 283.2h.9v.9h-.9zM405.3 283.2h.9v.9h-.9zM406.2 280.4h.9v1h-.9zM406.2 281.4h.9v.9h-.9zM406.2 284.1h.9v.9h-.9zM407.1 281.4h.9v.9h-.9z"/>
<path d="M31.1 173.4a.66 .66 0 0 0 0 1 .66 .66 0 0 0 1-.2 .54 .54 0 0 0 .8 .1 .54 .54 0 0 0 0-.8 .54 .54 0 0 0-.8 .1l-.3-.3zM32.2 173.9a.35 .35 0 0 1 .7 0 .35 .35 0 0 1-.7 0zM31.1 173.9a.45 .45 0 0 1 .9 0 .45 .45 0 0 1-.9 0z"/>
<path d="M120.1 201.5a.76 .76 0 0 0 0 .9 .76 .76 0 0 0 .9 .3 .77 .77 0 0 0 1.1-.7 .77 .77 0 0 0-1.1-.7zM120.3 201.7a1.2 1.2 0 0 1 1.6 .3 1.12 1.12 0 0 1-1.8 0z"/>
<path d="M75.4 230.2a1.23 1.23 0 0 0 .5 1.9 .68 .68 0 0 0 .6-.9 .68 .68 0 0 0-1.1-.2 .5 .5 0 0 1 .1-.8 .5 .5 0 0 1 .7 .3l.3-.1a.64 .64 0 0 0-.5-.5 .64 .64 0 0 0-.6 .3zM75.4 231.4a.5 .5 0 0 1 1 0 .5 .5 0 0 1-1 0z"/>
<path d="M77.1 230a1.5 1.5 0 0 0 .2 2.1 1.1 1.1 0 0 0 .9-1.6l-.4-.5zM77.2 230.3l.3-.2a1.11 1.11 0 0 1 0 1.8 1.19 1.19 0 0 1-.3-1.6z"/>
<path d="M78.8 230a1.5 1.5 0 0 0 .2 2.1 1.1 1.1 0 0 0 .8-1.6l-.3-.5zM78.9 230.3l.3-.2a1.11 1.11 0 0 1 0 1.8 1.2 1.2 0 0 1-.3-1.6z"/>
<path d="M167.9 230a1.5 1.5 0 0 0 .2 2.1 1.15 1.15 0 0 0 .7-1.8l-.4-.4zM168 230.3l.2-.2a1.11 1.11 0 0 1 .1 1.8 1.19 1.19 0 0 1-.3-1.6z"/>
<path d="M169.5 230a1.5 1.5 0 0 0 .2 2.1 1.1 1.1 0 0 0 .9-1.6l-.4-.5zM169.6 230.3l.3-.2a1.11 1.11 0 0 1 0 1.8 1.19 1.19 0 0 1-.3-1.6z"/>
<circle cx="142" cy="126" r=".96"/>
<circle cx="154.5" cy="126" r=".96"/>
<circle cx="167" cy="126" r=".96"/>
<circle cx="179.5" cy="126" r=".96"/>
<circle cx="192" cy="126" r=".96"/>
<circle cx="142" cy="185.4" r=".96"/>
<circle cx="154.5" cy="185.4" r=".96"/>
<circle cx="167" cy="185.4" r=".96"/>
<circle cx="167" cy="185.4" r=".5"/>
<circle cx="179.5" cy="185.4" r=".96"/>
<circle cx="192" cy="185.4" r=".96"/>
<circle cx="142" cy="221.9" r=".96"/>
<circle cx="154.5" cy="221.9" r=".96"/>
<circle cx="167" cy="221.9" r=".96"/>
<circle cx="179.5" cy="221.9" r=".96"/>
<circle cx="192" cy="221.9" r=".96"/>
<circle cx="205.5" cy="236" r=".96"/>
</g>
<g fill="#bd1414" stroke="#bd1414" stroke-width=".26">
<path d="M293.3 106.3l5.2-2.4z"/>
<path d="M353.7 117.4l22.5 34.1z"/>
<path d="M326.1 142.8l-1.3 9z"/>
<path d="M292.2 38.9l33.9 39.4z"/>
<path d="M369.1 58.5l6.2-5.1z"/>
<path d="M317.2 124.1l-12.8 28.1z"/>
<path d="M285.3 108a4.2 4.2 0 0 0 8.4 0 4.2 4.2 0 0 0-8.4 0zM285.7 108a3.9 3.9 0 0 1 7.7 0 3.9 3.9 0 0 1-7.7 0z"/>
<path d="M374.3 155.1a4.2 4.2 0 0 0 8.4 0 4.2 4.2 0 0 0-8.4 0zM374.6 155.1a3.9 3.9 0 0 1 7.7 0 3.9 3.9 0 0 1-7.7 0z"/>
<path d="M320 156a4.2 4.2 0 0 0 8.4 0 4.2 4.2 0 0 0-8.4 0zM320.4 156a3.9 3.9 0 0 1 7.7 0 3.9 3.9 0 0 1-7.7 0z"/>
<path d="M285.3 35.7a4.2 4.2 0 0 0 8.4 0 4.2 4.2 0 0 0-8.4 0zM285.7 35.7a3.9 3.9 0 0 1 7.7 0 3.9 3.9 0 0 1-7.7 0z"/>
<path d="M374.3 50.8a4.2 4.2 0 0 0 8.4 0 4.2 4.2 0 0 0-8.4 0zM374.6 50.8a3.9 3.9 0 0 1 7.7 0 3.9 3.9 0 0 1-7.7 0z"/>
<path d="M298.4 156a4.2 4.2 0 0 0 8.4 0 4.2 4.2 0 0 0-8.4 0zM298.8 156a3.9 3.9 0 0 1 7.7 0 3.9 3.9 0 0 1-7.7 0z"/>
<circle cx="298.5" cy="103.9" r=".6"/>
<circle cx="353.7" cy="117.4" r=".6"/>
<circle cx="326.1" cy="142.8" r=".6"/>
<circle cx="326.1" cy="78.3" r=".6"/>
<circle cx="369.1" cy="58.5" r=".6"/>
<circle cx="317.2" cy="124.1" r=".6"/>
</g>
<g fill="#272727">
<path d="M14 243h165v6.5h-165z"/>
<circle cx="18" cy="252.8" r="2.3"/>
<circle cx="18" cy="258.6" r="2.3"/>
<circle cx="18" cy="264.4" r="2.3"/>
<circle cx="18" cy="270.2" r="2.3"/>
<circle cx="18" cy="276" r="2.3"/>
</g>
<text font-size="5" x="264" y="261">KAGU · CARCASS ASSEMBLY</text>
<g font-size="4.2" fill="#be1414">
<text x="287.9" y="37.2">D</text>
<text x="377" y="52.3">E</text>
<text x="288.1" y="109.5">A</text>
<text x="301.3" y="157.5">F</text>
<text x="322.7" y="157.5">C</text>
<text x="377" y="156.6">B</text>
</g>
<g font-size="3.4">
<text x="264" y="283">KAGU-CAR-001</text>
<text x="326" y="283">1:8</text>
<text x="356" y="283">2 / 3</text>
</g>
<g font-size="3.2">
<text x="74.2" y="110.2">TOP</text>
<text x="316.1" y="167">EXPLODED VIEW (1:15)</text>
<text x="71.9" y="241.3">FRONT</text>
<text x="159.1" y="241.3">RIGHT SIDE</text>
</g>
<text font-size="3" fill="#fff" x="16.5" y="247.3">ASSEMBLY SEQUENCE</text>
<g font-size="2.7">
<text x="23" y="253.8">Machine dados, rabbets and Ø7 holes in A and B (sheet 3), drilling with jig J1.</text>
<text x="23" y="259.6">Drill Ø5 x 45 pilots in both ends of C, D and F with jig J2.</text>
<text x="23" y="265.4">Stand A on its front edge. Seat C, F and D in their joints and drive H1.</text>
<text x="23" y="271.2">Lower B onto C, F and D; drive H1. Check both diagonals are equal.</text>
<text x="23" y="276.9">Slide E down the back rabbets and fix it to C, D and F with H2.</text>
</g>
<g font-size="2.6" fill="#be1414">
<text x="210.5" y="166.4">H1 Confirmat 7x50</text>
<text x="210.5" y="170.2">5 per joint, both sides</text>
<text x="263.5" y="183.2">A</text>
<text x="263.5" y="189.2">B</text>
<text x="263.5" y="195.2">C</text>
<text x="263.5" y="201.2">D</text>
<text x="263.5" y="207.2">E</text>
<text x="263.5" y="213.2">F</text>
<text x="263.5" y="235.2">H1</text>
<text x="263.5" y="241.2">H2</text>
</g>
<g font-size="2.6">
<text x="262" y="171.5">CUT LIST (mm, L = grain direction)</text>
<text x="273.5" y="183.2">Side, left</text>
<text x="319.5" y="183.2">1</text>
<text x="329.5" y="183.2">785</text>
<text x="345.5" y="183.2">500</text>
<text x="361.5" y="183.2">18</text>
<text x="373.5" y="183.2">18 ply</text>
<text x="273.5" y="189.2">Side, right</text>
<text x="319.5" y="189.2">1</text>
<text x="329.5" y="189.2">785</text>
<text x="345.5" y="189.2">500</text>
<text x="361.5" y="189.2">18</text>
<text x="373.5" y="189.2">18 ply</text>
<text x="273.5" y="195.2">Bottom</text>
<text x="319.5" y="195.2">1</text>
<text x="329.5" y="195.2">576</text>
<text x="345.5" y="195.2">488</text>
<text x="361.5" y="195.2">18</text>
<text x="373.5" y="195.2">18 ply</text>
<text x="273.5" y="201.2">Top</text>
<text x="319.5" y="201.2">1</text>
<text x="329.5" y="201.2">576</text>
<text x="345.5" y="201.2">488</text>
<text x="361.5" y="201.2">18</text>
<text x="373.5" y="201.2">18 ply</text>
<text x="273.5" y="207.2">Back</text>
<text x="319.5" y="207.2">1</text>
<text x="329.5" y="207.2">785</text>
<text x="345.5" y="207.2">582</text>
<text x="361.5" y="207.2">12</text>
<text x="373.5" y="207.2">12 ply</text>
<text x="273.5" y="213.2">Shelf, instrument bay</text>
<text x="319.5" y="213.2">1</text>
<text x="329.5" y="213.2">576</text>
<text x="345.5" y="213.2">488</text>
<text x="361.5" y="213.2">18</text>
<text x="373.5" y="213.2">18 ply</text>
<text x="262" y="223.5">HARDWARE</text>
<text x="273.5" y="235.2">Confirmat screw 7x50 (Hafele 264.42.193 or eq.)</text>
<text x="355.5" y="235.2">30</text>
<text x="367.5" y="235.2">Step drill Ø5/Ø7 + csk</text>
<text x="273.5" y="241.2">Pan-head screw 4x16, back to C/D/F</text>
<text x="355.5" y="241.2">18</text>
<text x="367.5" y="241.2">Pilot Ø2.5</text>
<text x="264" y="267.5">Placeholder — prototype drawing set</text>
<text x="14" y="284">All dimensions in mm. Third-angle projection. PLACEHOLDER DIMENSIONS — prototype sheet.</text>
</g>
<g font-size="2.6" fill="#fff">
<text x="17.4" y="253.8">1</text>
<text x="17.3" y="259.5">2</text>
<text x="17.3" y="265.3">3</text>
<text x="17.3" y="271.1">4</text>
<text x="17.3" y="276.9">5</text>
</g>
<g font-size="2.4">
<text x="263.5" y="177.2">LBL</text>
<text x="273.5" y="177.2">PART</text>
<text x="319.5" y="177.2">QTY</text>
<text x="329.5" y="177.2">L</text>
<text x="345.5" y="177.2">W</text>
<text x="361.5" y="177.2">T</text>
<text x="373.5" y="177.2">MATERIAL</text>
<text x="263.5" y="229.2">ID</text>
<text x="273.5" y="229.2">HARDWARE</text>
<text x="355.5" y="229.2">QTY</text>
<text x="367.5" y="229.2">DRILL</text>
<text x="208" y="237.2">= H1 installed</text>
<text x="371.1" y="259">3D</text>
</g>
<g font-size="2">
<text x="264" y="274.5">DRAWING</text>
<text x="326" y="274.5">SCALE</text>
<text x="356" y="274.5">SHEET</text>
</g>
</svg>
